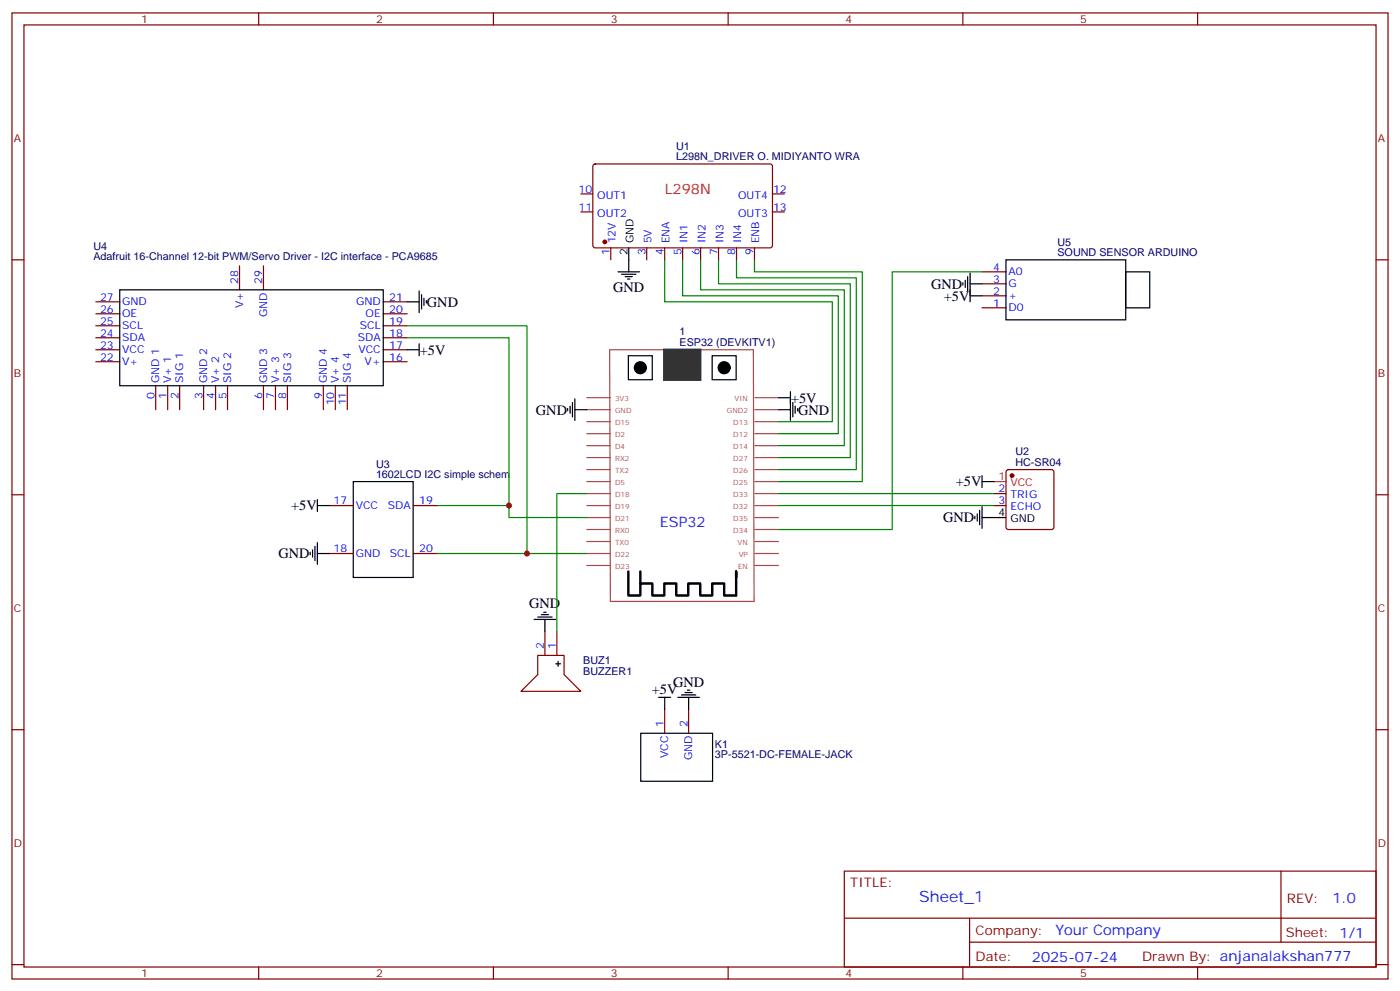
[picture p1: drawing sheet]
<svg xmlns="http://www.w3.org/2000/svg" width="412mm" height="292mm" viewBox="0 0 412 292" stroke-linecap="round" stroke-linejoin="round" font-family="sans-serif">
<g fill="none" stroke="#870000" stroke-width=".35">
<path d="M3.5 3.8h405.4v284.3h-405.4zM7.1 7.3h398.2v277.3h-398.2zM76.2 3.8v3.5M145.3 3.8v3.5M214.5 3.8v3.5M283.6 3.8v3.5M352.8 3.8v3.5M171.1 57.1h3.5M174.9 48.5l.4-.2h51.8l.4 .7v23.5l-.7 .5-51.7-.1-.5-.7v-23.2zM227.5 57.1h3.6M3.5 76.5h3.6M70.6 78.2v7.1"/>
<path d="M77.6 78.2v7.1M171.1 62.4h3.5M179.9 73v3.5M190.5 73v3.5M195.8 73v3.5M201.1 73v3.5M206.4 73v3.5M211.7 73v3.5M217 73v3.5M222.2 73v3.5M227.5 62.4h3.6M405.3 76.5h3.6"/>
<path d="M28.2 99.4h7.1M28.2 95.9h7.1M28.2 92.4h7.1M28.2 88.8h7.1M112.9 99.4h7M112.9 95.9h7M112.9 92.4h7M112.9 88.8h7M289.3 90.6h7M289.3 87.1h7M289.3 83.5h7M289.3 80h7"/>
<path d="M28.2 106.5h7.1M28.2 102.9h7.1M45.9 113.5v7.1M49.4 113.5v7.1M52.9 113.5v7.1M60 113.5v7.1M63.5 113.5v7.1M67 113.5v7.1M77.6 113.5v7.1M81.1 113.5v7.1M84.7 113.5v7.1M95.2 113.5v7.1"/>
<path d="M98.8 113.5v7.1M102.3 113.5v7.1M112.9 106.5h7M112.9 102.9h7M296.6 138.4l.4-.2h12.7l.5 .2 .2 .5v16.3l-.2 .5-.5 .2h-12.7l-.5-.3-.2-.4v-16.3zM3.5 145.6h3.6M97 148.8h7.1M121.7 148.8h7.1M292.8 145.3h3.5M292.8 148.8h3.5M405.3 145.6h3.6M97 162.9h7.1"/>
<path d="M121.7 162.9h7.1M158.4 192.9h7.8v5.6l4.9 5h-17.6l4.9-5zM160.5 185.8v7.1M164 185.8v7.1M3.5 214.8h3.6M195.8 208.8v7M202.8 208.8v7M405.3 214.8h3.6M248.7 256.4h156.6v28.2h-156.6zM377.3 256.4v20.9M248.7 270.2h156.5M285.6 277.3h119.6"/>
<path d="M285.6 270.2v14.2M3.5 283.9h3.6M76.2 284.6v3.5M145.3 284.6v3.5M214.5 284.6v3.5M283.6 284.6v3.5M352.8 284.6v3.5M405.3 283.9h3.6"/>
</g>
<g fill="#870000" stroke="#870000" stroke-width=".35">
<circle cx="178.2" cy="71.2" r=".53"/>
<circle cx="298.1" cy="140" r=".53"/>
</g>
<g fill="none" stroke="#000" stroke-width=".35">
<path d="M185.2 73v7M296.3 76.5h35.3v17.6h-35.3zM35.3 85.3h77.6v28.2h-77.6zM119.9 88.8h3.6M123.5 85.7v6.3M124.2 86.7v4.2M124.9 87.8v2.1M125.6 88.5v.7M182 80h6.4M183.1 80.7h4.2M184.1 81.4h2.2M184.9 82.1h.7"/>
<path d="M283.6 83.2v.7M284.3 82.5v2.1M285 81.4v4.3M285.8 87.1h3.5M285.8 80.4v8.4M285.8 83.5h3.5M331.6 80h7.1v10.6h-7.1zM119.9 102.9h3.6M123.5 101.2v3.5M167.9 119.5v2.1M168.6 118.5v4.2M169.3 117.4v6.4"/>
<path d="M185.1 104.7h7.1v7.1h-7.1zM209.8 104.7h7v7.1h-7zM229.3 117.1h3.5M232.8 115.3v8.5M233.5 118.5v4.2M234.2 119.5v2.1M167.2 120.2v.7M169.3 120.6h3.6M229.3 120.6h3.5M234.9 120.2v.7M289.3 140v3.5M93.5 148.8h3.5"/>
<path d="M93.5 147v3.6M93.5 159.7v6.4M104.1 141.7h17.6v28.3h-17.6zM287.2 152v.7M287.9 151.3v2.1M288.6 150.2v4.2M289.3 152.3h7M289.3 141.7h3.5M289.3 149.2v6.3M91.4 162.6v.7M92.1 161.9v2.1M92.8 160.8v4.2"/>
<path d="M93.5 162.9h3.5M157.3 182.3h6.4M158.4 181.6h4.2M159.5 180.9h2.1M160.2 180.2h.7M160.5 182.3v3.5M163.7 195.4h1.4M164.4 194.7v1.4M188.7 215.8h21.2v14.1h-21.2zM194 205.2h3.6M195.8 205.2v3.6M199.7 205.2h6.3"/>
<path d="M200.7 204.5h4.3M201.8 203.8h2.1M202.5 203.1h.7M202.8 205.2v3.6"/>
</g>
<path d="M292.8 141.7h3.5" fill="none" stroke="#f00" stroke-width=".35"/>
<g fill="none" stroke="#a64a4a" stroke-width=".35">
<path d="M172.9 117.1h6.9M179.6 102.9h42.3l.2 74.1h-42.3zM222.4 117.1h6.9M172.9 120.6h6.9M172.9 124.1h6.9M172.9 127.6h6.9M172.9 131.2h6.9M172.9 134.7h6.9M172.9 138.2h6.9M222.4 120.6h6.9M222.4 124.1h6.9M222.4 127.6h6.9"/>
<path d="M222.4 131.2h6.9M222.4 134.7h6.9M222.4 138.2h6.9M172.9 141.7h6.9M172.9 145.3h6.9M172.9 148.8h6.9M172.9 152.3h6.9M172.9 155.9h6.9M172.9 159.4h6.9M222.4 141.7h6.9M222.4 145.3h6.9M222.4 148.8h6.9"/>
<path d="M222.4 152.3h6.9M222.4 155.9h6.9M222.4 159.4h6.9M172.9 162.9h6.9M172.9 166.4h6.9M222.4 162.9h6.9M222.4 166.4h6.9"/>
</g>
<path d="M195.7 102.9h10.6v8.9h-10.6z" fill="#333" stroke="#333" stroke-width=".71"/>
<g fill="#000" stroke="#000" stroke-width=".35">
<circle cx="188.6" cy="108.2" r="1.76"/>
<circle cx="213.3" cy="108.2" r="1.76"/>
</g>
<path d="M185.1 168.2v7.1h3.5v-3.6h3.6v3.6h3.5v-3.6h3.5v3.6h3.5v-3.6h3.6v3.6h3.5v-3.6h3.5v3.6h3.5v-7.1v1.8M188.6 168.2v3.5" fill="none" stroke="#000" stroke-width=".71"/>
<g fill="none" stroke="#008700" stroke-width=".35">
<path d="M195.8 76.5v12.3h49.4v35.3h-15.9M201.1 76.5v10.6h45.8v40.5h-17.6M206.4 76.5v8.8h42.3v45.9h-19.4M211.7 76.5v7h38.8v51.2h-21.2M217 76.5v5.3h35.2v56.4h-22.9M222.2 76.5v3.5h31.8v61.7h-24.7M119.9 95.9h35.3v67M119.9 99.4h30v49.4M289.3 80h-26.5v75.9h-33.5M128.8 148.8h21.1v3.5h23M172.9 145.3h-8.9v40.5M229.3 145.3h63.5"/>
<path d="M229.3 148.8h63.5M128.8 162.9h44.1"/>
</g>
<g fill="#c00">
<circle cx="155.2" cy="162.9" r=".88"/>
<circle cx="149.9" cy="148.8" r=".88"/>
</g>
<text font-size="4.6" fill="#00f" x="270.8" y="265.4">Sheet_1</text>
<text font-size="4.2" fill="#f00" x="195.8" y="57.1">L298N</text>
<g font-size="4.2">
<text x="180.6" y="86.1">GND</text>
<text x="274.3" y="85">GND</text>
<text x="278" y="88.5">+5V</text>
<text x="125.8" y="90.3">GND</text>
<text x="123.6" y="104.4">+5V</text>
<text x="233" y="118.5">+5V</text>
<text x="157.9" y="122">GND</text>
<text x="235.1" y="122">GND</text>
<text x="281.5" y="143.2">+5V</text>
<text x="85.7" y="150.2">+5V</text>
<text x="277.8" y="153.8">GND</text>
<text x="82" y="164.4">GND</text>
<text x="155.9" y="179">GND</text>
<text x="198.3" y="202.1">GND</text>
<text x="192" y="204.1">+5V</text>
</g>
<g font-size="4.2" fill="#00f">
<text x="194.4" y="155.2">ESP32</text>
<text x="392.5" y="265.7">1.0</text>
<text x="310.9" y="275.2">Your Company</text>
<text x="304" y="283">2025-07-24</text>
</g>
<g font-size="3.9" fill="#800">
<text x="250.5" y="261">TITLE:</text>
<text x="379.1" y="265.7">REV:</text>
<text x="287.4" y="275.2">Company:</text>
<text x="378.7" y="275.8">Sheet: 1/1</text>
<text x="287.4" y="282.9">Date:</text>
<text x="336.4" y="282.9">Drawn By: anjanalakshan777</text>
</g>
<g font-size="3.2" fill="#800">
<text x="41.6" y="6.8">1</text>
<text x="110.8" y="6.8">2</text>
<text x="179.9" y="6.8">3</text>
<text x="249.1" y="6.8">4</text>
<text x="318.2" y="6.8">5</text>
<text x="4.1" y="41.9">A</text>
<text x="405.9" y="41.9">A</text>
<text x="4.1" y="111.1">B</text>
<text x="405.9" y="111.1">B</text>
<text x="4.1" y="180.2">C</text>
<text x="405.9" y="180.2">C</text>
<text x="4.1" y="249.3">D</text>
<text x="405.9" y="249.3">D</text>
<text x="41.6" y="287.6">1</text>
<text x="110.8" y="287.6">2</text>
<text x="179.9" y="287.6">3</text>
<text x="249.1" y="287.6">4</text>
<text x="318.2" y="287.6">5</text>
</g>
<g font-size="3.2" fill="#000080">
<text x="199.2" y="47.2">L298N_DRIVER O. MIDIYANTO WRA</text>
<text x="199.2" y="44.1">U1</text>
<text x="27.5" y="76.5">Adafruit 16-Channel 12-bit PWM/Servo Driver - I2C interface - PCA9685</text>
<text x="27.5" y="73.5">U4</text>
<text x="311.5" y="75.4">SOUND SENSOR ARDUINO</text>
<text x="311.5" y="72.5">U5</text>
<text x="200.2" y="101.9">ESP32 (DEVKITV1)</text>
<text x="200.2" y="98.7">1</text>
<text x="110.8" y="137.7">U3</text>
<text x="299.1" y="137.1">HC-SR04</text>
<text x="299.1" y="133.9">U2</text>
<text x="110.8" y="140.7">1602LCD I2C simple schem</text>
<text x="171.8" y="195.4">BUZ1</text>
<text x="171.8" y="198.5">BUZZER1</text>
<text x="210.6" y="220.1">K1</text>
<text x="210.6" y="223.2">3P-5521-DC-FEMALE-JACK</text>
</g>
<g font-size="3.2" fill="#00f">
<text x="170.4" y="56.7">10</text>
<text x="175.9" y="58.5">OUT1</text>
<text x="217.4" y="58.5">OUT4</text>
<text x="227.7" y="56.7">12</text>
<text x="170.4" y="62">11</text>
<text x="175.9" y="63.8">OUT2</text>
<text x="217.4" y="63.8">OUT3</text>
<text x="227.7" y="62">13</text>
<text x="181.3" y="71.6" transform="rotate(-90 181.3 71.6)">12V</text>
<text x="191.9" y="71.6" transform="rotate(-90 191.9 71.6)">5V</text>
<text x="197.2" y="71.6" transform="rotate(-90 197.2 71.6)">ENA</text>
<text x="202.5" y="71.6" transform="rotate(-90 202.5 71.6)">IN1</text>
<text x="207.8" y="71.6" transform="rotate(-90 207.8 71.6)">IN2</text>
<text x="213.1" y="71.6" transform="rotate(-90 213.1 71.6)">IN3</text>
<text x="218.4" y="71.6" transform="rotate(-90 218.4 71.6)">IN4</text>
<text x="223.7" y="71.6" transform="rotate(-90 223.7 71.6)">ENB</text>
<text x="179.6" y="75.1" transform="rotate(-90 179.6 75.1)">1</text>
<text x="190.1" y="75.1" transform="rotate(-90 190.1 75.1)">3</text>
<text x="195.4" y="75.1" transform="rotate(-90 195.4 75.1)">4</text>
<text x="200.7" y="75.1" transform="rotate(-90 200.7 75.1)">5</text>
<text x="206" y="75.1" transform="rotate(-90 206 75.1)">6</text>
<text x="211.3" y="75.1" transform="rotate(-90 211.3 75.1)">7</text>
<text x="216.6" y="75.1" transform="rotate(-90 216.6 75.1)">8</text>
<text x="221.9" y="75.1" transform="rotate(-90 221.9 75.1)">9</text>
<text x="70.2" y="83.5" transform="rotate(-90 70.2 83.5)">28</text>
<text x="77.3" y="83.5" transform="rotate(-90 77.3 83.5)">29</text>
<text x="292.6" y="83.2">3</text>
<text x="292.6" y="79.7">4</text>
<text x="297" y="81.1">A0</text>
<text x="29.5" y="88.5">27</text>
<text x="36" y="89.9">GND</text>
<text x="104.9" y="89.9">GND</text>
<text x="114.7" y="88.5">21</text>
<text x="292.6" y="86.7">2</text>
<text x="297" y="88.1">+</text>
<text x="297" y="84.6">G</text>
<text x="29.5" y="95.5">25</text>
<text x="29.5" y="92">26</text>
<text x="36" y="93.4">OE</text>
<text x="71.6" y="90.8" transform="rotate(-90 71.6 90.8)">V+</text>
<text x="78.7" y="93.3" transform="rotate(-90 78.7 93.3)">GND</text>
<text x="107.7" y="93.4">OE</text>
<text x="114.7" y="95.5">19</text>
<text x="114.7" y="92">20</text>
<text x="292.6" y="90.2">1</text>
<text x="297" y="91.7">D0</text>
<text x="29.5" y="99.1">24</text>
<text x="36" y="100.5">SDA</text>
<text x="36" y="96.9">SCL</text>
<text x="105.4" y="100.5">SDA</text>
<text x="106" y="96.9">SCL</text>
<text x="114.7" y="99.1">18</text>
<text x="29.5" y="106.1">22</text>
<text x="29.5" y="102.6">23</text>
<text x="36" y="107.5">V+</text>
<text x="36" y="104">VCC</text>
<text x="105.6" y="104">VCC</text>
<text x="107.4" y="107.5">V+</text>
<text x="114.7" y="106.1">16</text>
<text x="114.7" y="102.6">17</text>
<text x="46.9" y="112.8" transform="rotate(-90 46.9 112.8)">GND 1</text>
<text x="50.4" y="112.8" transform="rotate(-90 50.4 112.8)">V+ 1</text>
<text x="54" y="112.8" transform="rotate(-90 54 112.8)">SIG 1</text>
<text x="61" y="112.8" transform="rotate(-90 61 112.8)">GND 2</text>
<text x="64.6" y="112.8" transform="rotate(-90 64.6 112.8)">V+ 2</text>
<text x="68.1" y="112.8" transform="rotate(-90 68.1 112.8)">SIG 2</text>
<text x="78.7" y="112.8" transform="rotate(-90 78.7 112.8)">GND 3</text>
<text x="82.2" y="112.8" transform="rotate(-90 82.2 112.8)">V+ 3</text>
<text x="85.7" y="112.8" transform="rotate(-90 85.7 112.8)">SIG 3</text>
<text x="96.3" y="112.8" transform="rotate(-90 96.3 112.8)">GND 4</text>
<text x="99.8" y="112.8" transform="rotate(-90 99.8 112.8)">V+ 4</text>
<text x="103.4" y="112.8" transform="rotate(-90 103.4 112.8)">SIG 4</text>
<text x="45.5" y="117.3" transform="rotate(-90 45.5 117.3)">0</text>
<text x="49" y="117.3" transform="rotate(-90 49 117.3)">1</text>
<text x="52.6" y="117.3" transform="rotate(-90 52.6 117.3)">2</text>
<text x="59.6" y="117.3" transform="rotate(-90 59.6 117.3)">3</text>
<text x="63.1" y="117.3" transform="rotate(-90 63.1 117.3)">4</text>
<text x="66.7" y="117.3" transform="rotate(-90 66.7 117.3)">5</text>
<text x="77.3" y="117.3" transform="rotate(-90 77.3 117.3)">6</text>
<text x="80.8" y="117.3" transform="rotate(-90 80.8 117.3)">7</text>
<text x="84.3" y="117.3" transform="rotate(-90 84.3 117.3)">8</text>
<text x="94.9" y="117.3" transform="rotate(-90 94.9 117.3)">9</text>
<text x="98.4" y="119.3" transform="rotate(-90 98.4 119.3)">10</text>
<text x="102" y="119.3" transform="rotate(-90 102 119.3)">11</text>
<text x="98.3" y="148.4">17</text>
<text x="104.8" y="149.9">VCC</text>
<text x="114.2" y="149.9">SDA</text>
<text x="123.5" y="148.4">19</text>
<text x="294.1" y="144.9">2</text>
<text x="294.1" y="148.4">3</text>
<text x="297.6" y="146.7">TRIG</text>
<text x="297.6" y="150.2">ECHO</text>
<text x="98.3" y="162.6">18</text>
<text x="104.8" y="164">GND</text>
<text x="114.9" y="164">SCL</text>
<text x="123.5" y="162.6">20</text>
<text x="160.2" y="191.1" transform="rotate(-90 160.2 191.1)">2</text>
<text x="163.7" y="191.1" transform="rotate(-90 163.7 191.1)">1</text>
<text x="195.4" y="214.1" transform="rotate(-90 195.4 214.1)">1</text>
<text x="202.5" y="214.1" transform="rotate(-90 202.5 214.1)">2</text>
<text x="196.8" y="223.1" transform="rotate(-90 196.8 223.1)">VCC</text>
<text x="203.9" y="223.8" transform="rotate(-90 203.9 223.8)">GND</text>
</g>
<g font-size="3.2">
<text x="186.6" y="71.6" transform="rotate(-90 186.6 71.6)">GND</text>
<text x="184.9" y="75.1" transform="rotate(-90 184.9 75.1)">2</text>
<text x="294.1" y="152">4</text>
<text x="297.6" y="153.7">GND</text>
</g>
<g font-size="3.2" fill="#f00">
<text x="294.1" y="141.4">1</text>
<text x="297.6" y="143.2">VCC</text>
</g>
<g font-size="2.1" fill="#a54b4b">
<text x="181.2" y="118.1">3V3</text>
<text x="216.4" y="118.1">VIN</text>
<text x="181.2" y="121.6">GND</text>
<text x="181.2" y="125.1">D15</text>
<text x="214.1" y="121.6">GND2</text>
<text x="216" y="125.1">D13</text>
<text x="181.2" y="128.7">D2</text>
<text x="216" y="128.7">D12</text>
<text x="181.2" y="132.2">D4</text>
<text x="181.2" y="135.7">RX2</text>
<text x="216" y="132.2">D14</text>
<text x="216" y="135.7">D27</text>
<text x="181.2" y="139.3">TX2</text>
<text x="181.2" y="142.8">D5</text>
<text x="216" y="139.3">D26</text>
<text x="216" y="142.8">D25</text>
<text x="181.2" y="146.3">D18</text>
<text x="181.2" y="149.8">D19</text>
<text x="216" y="146.3">D33</text>
<text x="216" y="149.8">D32</text>
<text x="181.2" y="153.4">D21</text>
<text x="216" y="153.4">D35</text>
<text x="181.2" y="156.9">RX0</text>
<text x="181.2" y="160.4">TX0</text>
<text x="216" y="156.9">D34</text>
<text x="217.3" y="160.4">VN</text>
<text x="181.2" y="164">D22</text>
<text x="181.2" y="167.5">D23</text>
<text x="217.4" y="167.5">EN</text>
<text x="217.6" y="164">VP</text>
</g>
</svg>
